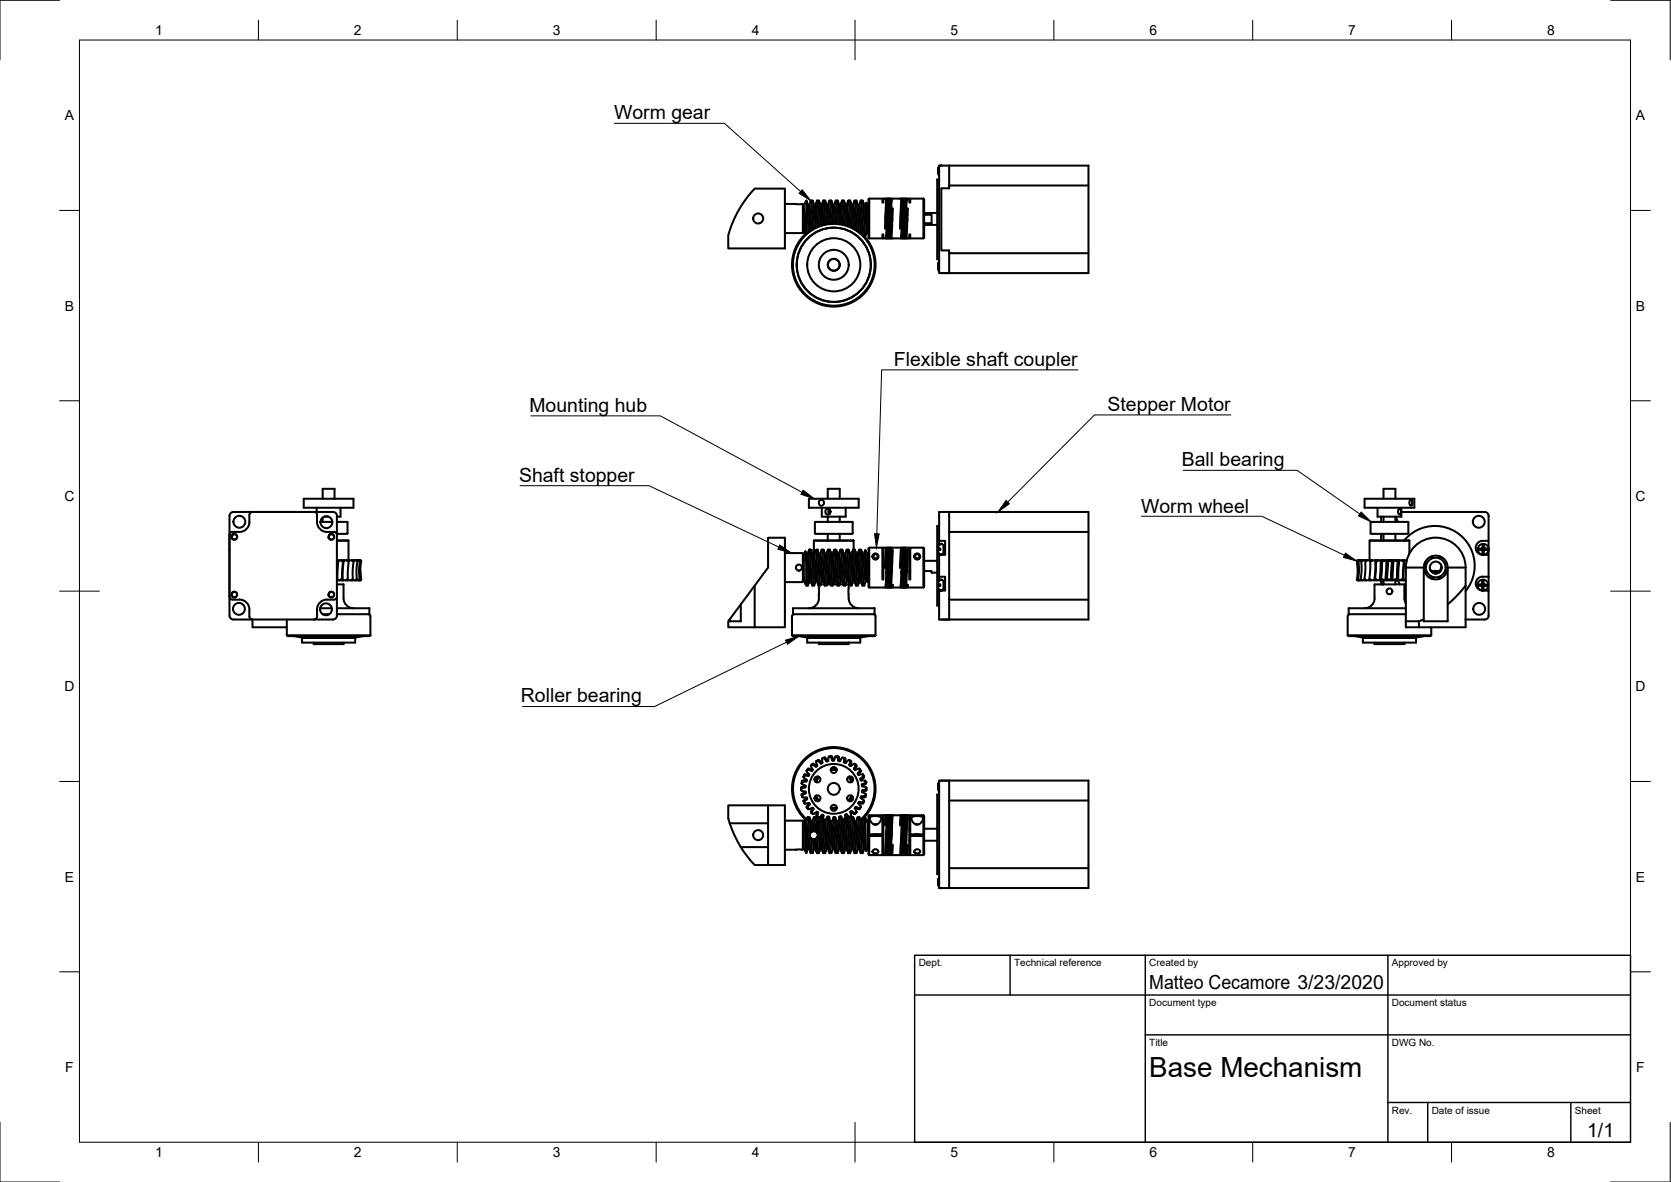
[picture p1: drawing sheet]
<svg xmlns="http://www.w3.org/2000/svg" width="420mm" height="297mm" viewBox="0 0 420 297" stroke-linecap="round" stroke-linejoin="round" font-family="sans-serif">
<!-- layer: Visible -->
<g fill="none" stroke="#000" stroke-width=".51">
<path d="M189.8 47.4h7.6v15h-14.3v-3.3a27.4 27.4 0 0 1 6.7-11.7zM197.4 51.3h4.5v7.3h-4.5M202.1 52.6l.1 6M202.1 57.2l.2 1.4zM202.1 52.6l.4 4.6 .3 1.4M202.3 58.3h.4M202.7 50.4l-.6 1.1v1.1M202.7 50.4l.6 7.8M202.7 55.7l.2 2.8M202.7 50.4v5.3l-.6-3.1M202.8 50.5l.5 1.7 .5 5.6M203.1 51.5h.4"/>
<path d="M203.5 51.5l.4-1.1 .5 7M203.5 51.5l.6 6.1M203.9 50.4h.4l.1 .6 .4 6.2M204.3 50.5l.6 1.6 .4 4.9M204.7 51.5h.4M205 51.5l.4-1.1 .6 6.3M205.1 51.5l.5 5.3M205.4 50.4h.5l.1 .2 .4 6M205.9 50.5l.5 1.4 .4 4.5M206.3 51.5h.3M206.6 51.5l.4-1.1 .5 5.9M206.6 51.5l.5 4.9"/>
<path d="M207 50.4h.5v.3l.4 5.5M207.5 50.5l.5 1.4 .3 4.2M207.9 51.5h.3M208.2 51.5l.4-1.1 .4 5.7M208.2 51.5l.5 4.6M208.6 50.4h.4l.1 .4 .4 5.2M209 50.5l.5 1.3 .4 4.2M209.4 51.5h.4M209.7 51.5l.5-1.1 .4 5.7M209.8 51.5l.4 4.6M210.2 50.4h.4l.1 .4 .4 5.3M210.6 50.5l.5 1.5 .4 4.2"/>
<path d="M211 51.5h.3M211.3 51.5l.5-1.1 .4 6M211.3 51.5l.5 4.8M211.7 50.4h.5l.1 .3 .3 5.8M212.2 50.5l.5 1.3 .4 4.8M212.6 51.5h.3M212.9 51.5l.4-1.1 .5 6.5M212.9 51.5l.5 5.3M213.3 50.4h.4l.1 .4 .4 6.3M213.8 50.5l.5 1.7 .4 5.1M214.1 51.5h.4M214.5 51.5l.4-1.1 .6 7.4"/>
<path d="M214.5 51.5l.6 6.1M214.9 50.4h.4l.1 .5 .5 7.2M215.3 50.5l.5 1.3 .7 6.5M215.7 51.5h.4M216 51.5l.5-1.1 .7 8.8M216.1 51.5l.6 6.3 .4 1.4M216.5 50.4h.4l.1 .5 .5 7.6M216.5 58.3h.3M216.5 58.3l-.1 .2M216.9 50.5l.5 1.7 .7 6.1M217.3 51.5h.3M217.4 59.4h.1"/>
<path d="M217.6 51.5l.5 4.6v2.2M217.8 51a4.7 4.7 0 0 1 .3 3v2.2zM217.8 51l-.2 .5M218 58.6l-.5 .8M218.1 58.3l-.3 .5-.3-.3v.9M218.6 49.9l-.2 .2v9.6l.2 .2M218.6 49.9v10M218.6 49.9h3.3v1h.2v-1h.8M222.7 55.7v1.7M222.7 54.1l.1 .8M222.8 53.7v1.1M222.8 53.6v.1"/>
<path d="M222.8 54.9l-.2 .8M222.9 53.4l-.3 1.5M223 56.1v.2M223 55v1.1M223.1 54.1l.1 .7M223.2 53.7v1.1M223.2 53.6v.1M223.2 54.9l-.3 1.6M223.3 53.4l-.3 1.4 .1 .9M223.3 49.9h-.2l-.1 .2-.3 7.2-.2 .1 .4-7.5 .1 .6M223.4 56.1v.2M223.4 55v1.1"/>
<path d="M223.4 50.5l-.1-.6-.6 10h-.6v-1h-.2v1h-3.3M223.5 54.1l.1 .8M223.6 53.7v1.1M223.6 54.9l-.2 1.6M223.6 53.6v.1M223.6 53.4l-.2 1.5 .1 .8M223.7 49.9h-.2l-.1 .6-.5 9.4-.1-.6M223.8 56.1v.2M223.8 50.5l-.1-.6-.5 9.5-.1 .5h-.2M223.9 54.1l.1 .8M223.9 55.7l-.1-.7v1.1M223.9 53.7l.1 1.1"/>
<path d="M224 53.6v.1M224 54.9l-.3 1.6M224 53.4l-.2 1.5M224.1 49.9h-.2l-.1 .5-.5 9.5-.1-.6M224.2 56.1v.2M224.2 55v1.1M224.2 50.5l-.1-.6-.5 9.4-.1 .6h-.2M224.3 54.1v1.6M224.3 52.4h.2l-.4 7.5-.1-.6M224.3 52.4l-.3 6.9-.1 .6h-.2M224.3 52.4v1.7M224.3 54.1h.1"/>
<path d="M224.4 54.9l-.3 1.6M226.5 55.7v1.7M226.5 54h.1M226.6 54.9l-.2 .8M226.6 53.5h.1M226.6 53.4l-.2 1.5M226.7 49.9h-2.4l-.6 10-.1-.6M226.7 56.1h.1M226.9 54h.1M227 54.9l-.3 1.6M227 53.5h.1M227 53.4l-.2 1.5"/>
<path d="M227.1 49.9h-.2l-.1 .3-.3 6.9v.3h-.2l.4-7.5 .1 .6M227.1 56.1h.1M227.2 50.5l-.1-.6-.6 10h-2.4M227.3 54h.1M227.4 54.9l-.3 1.6M227.4 53.5h.1M227.4 53.4l-.2 1.5M227.5 49.9h-.3v.5l-.5 9.5-.1-.6M227.5 56.1h.1M227.6 50.5l-.1-.6-.5 9.4-.1 .6h-.2M227.7 54h.1M227.8 54.9l-.3 1.6"/>
<path d="M227.8 53.5h.1M227.8 53.4l-.2 1.5M227.9 49.9h-.3v.7l-.5 9.3-.1-.6M227.9 56.1h.1M228 50.5l-.1-.6-.5 9.3-.1 .7h-.2M228.1 54.1l-.1 .8M228.1 52.4h.2v.3l-.4 7.2-.1-.6M228.1 52.4l-.3 7-.1 .5h-.2M228.1 52.4v1.7M228.1 54.1h.1M228.2 54.9l-.3 1.6M232.2 49.9v10"/>
<path d="M232.2 49.9h-3.3v1h-.3v-1h-.6l-.5 10-.1-.6M232.2 49.9l.2 .2v9.6l-.2 .2h-3.3v-1h-.3v1h-.7M232.4 54h1.9v2.1h-1.9M232.4 56.5h3.2M232.4 53.5h3.2M235.9 43.2v.3M235.9 43.5l.2 .7M235.9 42.6l.2-.6-.2 .6v.3h.2M235.9 43.2l.2 .1zM235.9 43.1h.2zM235.9 43.5h.1M236.1 45.1h-.5v20h.5"/>
<path d="M236.1 43.2l-.2 .1M236.1 43.1l-.2 .1M236.1 41.9l-.2 .7zM236.6 41.6h.2M236.6 41.6h.1M238.7 41.6v5.7h-2v15.6h2v5.7h-2.6v-27h37.6v27h-37M238.7 46.6h35M235.9 66.6v.3h.2M235.9 67.2l.2 .1zM235.9 66.6v.1M235.9 67.1h.2zM236.1 67.2h-.2l.2 1"/>
<path d="M236.1 66l-.2 .6M236.1 66l-.2 .7M236.1 67.1l-.2 .1M236.1 65.9l-.2 .7zM238.7 63.6h35M57.7 137.9v.3M58.5 133.7a.75 .75 0 0 0-.8 .7M58.6 134.2l.7 .1 .3 .6M58.6 134.2a.71 .71 0 0 0-.1 1.3l.5 .1 .4-.2M59.6 134.9l-.2 .5M59.6 134.9l-.1-.4-.4-.2h-.5l-.2 .3-.1 .5 .2 .4 .4 .1 .5-.2M62.7 129.4v1.8"/>
<path d="M62.7 131.2a2.51 2.51 0 0 1-2.5 2.5h-1.8M63.5 128.7a.75 .75 0 0 0-.8 .7M76.4 125.3h12.5v2.3h-12.5zM79 128.7a.72 .72 0 0 1 .7 .7 3.7 3.7 0 0 0 1 3.7 4.1 4.1 0 0 0 3.3 .6M79.6 127.6v1.1M80.6 131.2h3M81.1 125.3v-2.5h3v2.5M81.1 130.1v1.1M81.5 129.8h1.1M83 134.2l.7 .1 .3 .6M83 134.2a.71 .71 0 0 0-.1 1.3l.5 .1 .4-.2M84 133.7a.72 .72 0 0 1 .7 .7v15.5a.79 .79 0 0 1-.7 .8 3.7 3.7 0 0 0-3.7 .9 4.1 4.1 0 0 0-.6 3.3"/>
<path d="M84 134.9l-.1-.4-.4-.2h-.5l-.3 .3v.5l.3 .4 .4 .1 .4-.2M84 134.9l-.2 .5M84.7 131.2h2.7v2.8M84.7 135.8l2.9 .1v4.7l.2 .2M84.7 135.9h2.9M84.7 134.3v-4.6a1.01 1.01 0 0 0-1-1h-25a1.01 1.01 0 0 0-1 1v25a1.01 1.01 0 0 0 1 1h4.7M85.6 127.6v2.2h-.9M87.4 134a1.77 1.77 0 0 1-1.7 .2h-1M193.1 135.1h4.3v22.5h-7.6v-10.4l3.3-4.6zM197.4 139h4.5v7.3h-4.5M202.5 138.6l.4 1.1 .6 6.4M202.8 139.2h.3"/>
<path d="M203.1 139.2l.4-1.1 .7 8.8 .1 .2h.4M203.1 139.2l.7 6.5 .4 1.4M203.4 125.3h12.5v2.3h-12.5zM203.5 138.1h.1M203.9 138.2l-.3-.1 .3 .1 .1 .4 .7 8.5 .4-1M203.9 138.2l.5 1.1M204.4 139.3l.7 6.8M204.4 139.3h.3M204.6 135.9h10M204.7 139.3l.6 6.1 .5 1.7M204.9 134a1.44 1.44 0 0 0 1.5 .2h7.8M205.1 138.2l-.5 1.2"/>
<path d="M205.1 138.2l.7 8.9M205.4 138.2h-.3M205.5 138.2l.5 1.4 .6 6.3 .1 .2h.3M205.5 138.2h-.2a.4 .4 0 0 0-.4 .6l-.2 .5M205.5 138.2l.7 8.9 .5-1M205.9 139.2h.3l.1 .3 .6 6.1 .5 1.5M206.1 125.8l.5-.2 .5 .3 .1 .7-.4 .4-.5 .1-.3-.3-.1-.6zM206.2 139.2l.5-1.1 .6 8.7 .1 .3h.4M206.6 138.1h.5l.1 .4 .6 8.6 .5-1M206.6 127.6v2.2h6v-2.2M207.1 138.2l.5 1.3 .6 6.6M207.5 139.2h.3l.1 .4 .5 5.7 .6 1.8"/>
<path d="M207.7 128.1l.3-.2 .7 .2 .1 .6-.2 .5-.6 .1-.3-.2-.2-.4zM207.8 139.2l.4-1.1 .7 8.7 .1 .3h.4M208.1 125.3v-2.5h3v2.5M208.1 129.8v1.4M208.1 134.2v1.6M208.2 138.1h.4M208.5 128l-.2 .4 .2 .8M208.6 138.1l.8 9 .4-1M208.7 138.2l.4 1.3 .7 6.6M209 139.2h.4M209.4 139.2l.6 6.5 .5 1.4M209.7 138.2l.3 1.5 .4 7 .1 .4h.5"/>
<path d="M209.7 138.2l-.3 1M209.8 138.1h.4M210.2 138.1l.8 9 .4-1M210.2 138.2l.5 1.4 .7 6.5M210.6 139.2h.3l.2 .2 .4 5.7 .6 2M211.1 129.8v1.4M211.1 134.2v1.6M211.3 138.2l.3 1.4 .4 7.1 .1 .4h.5M211.3 138.2l-.4 1M211.3 138.1h.5M211.8 138.1l.7 9 .5-1M211.8 138.2l.5 1.6 .5 5.8 .1 .5h.4"/>
<path d="M212.2 139.2h.4v.2l.6 6.2 .5 1.5M212.5 139.2l.4-1.1 .7 8.5 .1 .5h.4M212.9 138.1h.5v.4l.7 8.6 .4-1M213.4 138.2l.4 1.3 .7 6.6M213.8 139.2h.3M214.1 139.2l.7 6.5 .4 1.4M214.2 131.2h-9.3v2.8M214.3 131.1l.1 .2v2.7M214.4 134l-.1 .1M214.5 138.2l.2 1.2 .5 7.3 .1 .4h.4M214.5 138.2l-.4 1M214.5 138.1h.4"/>
<path d="M214.6 135.9l-9.9-.1-.1 3.4M214.6 135.9v2.2M214.9 138.1l.8 9 .4-1M214.9 138.2l.6 1.5 .6 6.4M215.3 139.2h.4M215.7 139.2l.6 6.1 .5 1.8M216 138.2l.3 1.1 .4 7.4 .1 .4h.5M216 138.2l-.4 1M216.1 138.1h.4M216.5 138.1l.8 9 .4-1M216.5 138.2l.5 1.4 .7 6.5M216.9 139.2h.4l.1 .5 .6 6.4"/>
<path d="M217.2 139.2l.4-.9 .5 7.9M217.6 138.3l.5 .9v7M218.4 137.8l.2-.2v10l-.2-.2zM218.6 137.6h3.3v8h.2v-8h.7M219.4 139.8l.3 .5 .5 .1M222.9 138.2l-.1-.6-.3 5M223.2 137.6l-.3 .2-.2 4.7-.2 .1M223.3 138.2l-.1-.6-.6 10h-4M223.6 137.6l-.2 .1-.1 .6-.5 9.3-.1-.6M223.7 138.2l-.1-.6-.5 9.3-.1 .7h-.2M224 137.6h-.2l-.1 .6-.5 9.4-.1-.6M224.1 138.2l-.1-.6-.5 9.5-.1 .5h-.2"/>
<path d="M224.3 138.3h.2l-.5 9.3-.1-.6M224.3 138.3l-.4 8.8-.1 .5h-.2M224.3 138.3v3M226.6 137.6l-2.4 .1-.6 9.9-.1-.6M226.7 138.2l-.1-.6-.3 5M227 137.6h-.2l-.1 .2-.2 4.8h-.2M227.1 138.2l-.1-.6-.6 10h-2M227.4 137.6h-.2l-.1 .6-.5 9.4-.1-.6M227.5 138.2l-.1-.6-.5 9.5-.1 .5h-.2M227.8 137.6l-.3 .1v.4l-.5 9.5-.1-.6M227.9 138.2l-.1-.6-.5 9.4-.1 .6h-.2M228.1 138.3h.2v.2l-.5 9.1-.1-.6"/>
<path d="M228.1 138.3l-.4 8.6-.1 .7h-.2M228.1 138.3v2.9M231.4 139.8l-.3 .5-.6 .1M232.2 137.6l.2 .2v9.6l-.2 .2h-4M235.9 138.2h.1M235.9 138.2h.5M235.9 138.2v.3M235.9 138.5l.2 .6 .6 .3M235.9 137.6v.3h.5v.3h-.5M235.9 138.5h.1M236.1 139.2v.2M236.1 135.9v1"/>
<path d="M236.1 132.2h-.5v20h.5M236.1 137.9v.3M236.3 137.9v.3M236.4 138.2h.1M236.4 136.7l-.4 .4-.1 .5M236.6 136.7h.1M236.6 139.4h.1M236.7 136.7h-.3M236.7 136.7a1.3 1.3 0 0 1 .5 1.6 .9 .9 0 0 1-.5 1.1M238.7 128.7v27h-2.6v-7.3h1.5v-3.5h-1.5M238.7 133.7h35M343.1 125.3h12.5v2.3h-12.5z"/>
<path d="M344.4 135.9h10M346.4 127.6v2.2h6v-2.2M347.3 129.8v1.4M347.3 134.2v1.6M347.3 134.3v.1M347.9 125.3v-2.5h3v2.5M347.9 129.8v1.4M347.9 134.2v1.6M350.9 129.8v1.4M350.9 134.2v1.6M350.9 130.1l.4 .4 .1 .6M351.7 128l.3-.1 .2 .2 .1 .7-.3 .5h-.2l-.3-.5z"/>
<path d="M352.4 128.7h20.9M353.1 135.8a10 10 0 0 1 14.1-1.3 10 10 0 0 1 1.3 14M354.1 131.3v2.7M354.1 134a3.9 3.9 0 0 1-2.4 .2h-5.6a1.46 1.46 0 0 1-1.5-.2M354.1 131.3l-.1-.1h-9.3l-.1 2.8M354.4 135.9l-10-.1v4.8M354.4 135.9v3.2M354.5 125.8l.3-.2 .3 .4v.7l-.3 .4-.4-.5zM359.7 139.9l.1 .6M360.1 139.8l.3 .4M362 139.8l-.3 .4M362.3 139.9l-.1 .6"/>
<path d="M371.7 137.9l.1 .1h.9M371.7 138.2h.8M371.7 137.9h.8M371.7 137.9v.3M371.8 138l-.1 .2M372.5 138.2h.1M372.5 137.9h.1M372.5 138.2l.3 .2M372.7 138l.2 .3M372.7 139.3h.4M372.8 138.5l-.1 .8M372.8 137.6l-.3 .3"/>
<path d="M372.8 139.4h1.5M372.8 135.9h1.5M372.8 136.8h.3M372.8 135.9a1.75 1.75 0 0 0-1.7 1.8 1.75 1.75 0 0 0 1.7 1.7M372.9 139.2l.2 .1M372.9 138.3v.9l-.2 .1M372.9 137.8l-.2 .2M372.9 137.8l.2 .2 1 .1 .1 .1M372.9 137.8v-.9l.2-.2v.9l.3 .3M372.9 136.9l-.1-.2v.9M373.1 138.5v.8M373.1 138.5h.1"/>
<path d="M373.1 138.1l-.2 .2M373.3 128.7a1.01 1.01 0 0 1 1 1M373.3 138.2h.1M373.3 137.9h.1M373.4 138.2l-.3 .3M373.4 137.9h.8l-.1 .2M373.4 138.2h.8M374.2 137.9v.3M374.3 129.7v8.2M374.3 138.2v6.7M57.7 149.9a.75 .75 0 0 0 .8 .8 3.8 3.8 0 0 1 3.7 .9l.5 1v.6M58.6 148.8h.7l.3 .6"/>
<path d="M58.6 148.7l-.4 .4v.5M59.6 149.4l-.2 .5M59.6 149.4l-.2-.4-.5-.2-.5 .3v.6l.4 .4 .6-.2-.7 .2-.5-.4M62.7 153.2v1.7M62.7 154.9a.75 .75 0 0 0 .8 .8M72.1 155.7v3.9l.2 .3h20.6l.2-.3M72.1 159.6h21M74 159.9l2.3 .4h12.7l2.3-.4M79.7 154.9a.75 .75 0 0 1-.7 .8M80.5 152.9h2.9M81.1 154.4h1.7M83 148.8h.7l.3 .6"/>
<path d="M83 148.7l-.4 .4v.5M84 149.4l-.3-.5-.6-.1-.4 .4 .1 .6 .4 .3 .6-.2-.7 .2-.5-.4M84 149.4l-.2 .5M84.7 150v4.7a1.01 1.01 0 0 1-1 1h-20.2v1.9h8.6M84.7 146.9h1.7v3.5a2.51 2.51 0 0 0 2.5 2.5M84.7 152.9h8.2v1.5h-8.2M84.7 140.8h.1M84.7 145.8h.1M84.8 140.8h.1M84.8 140.8l-.1 .1M84.8 140.8l-.1 .6M84.8 145.8h.6"/>
<path d="M85.1 140.8h-.3l-.1 1.1M85.4 145.8l.3-.2 .3 .1v.1zM85.7 140.8l.6 .1-.3 .1zM85.7 140.8h-.6l-.3 5M86 145.8h.2M86.2 145.8h.7M86.3 140.9l-.3 4.9M86.3 140.8h.1M87.2 140.8h-.8l-.2 2.5v2.5M87.4 145.8h.8M87.5 145.7l-.3-.1-.3 .2h.5M87.5 145.7l-.1 .1"/>
<path d="M87.7 140.8h-.5l.3 .2 .2-.1M87.7 141l-.2 2.3v2.4M87.8 140.8h.7M87.8 140.8l-.1 .1M88.2 145.8l.5-.2v.2zM88.7 145.8h.6M88.9 140.8h-.4l.2 .2h.2v-.2h.6M88.9 141l-.2 2v2.7M89.3 145.8l.4-.2-.1 .2zM89.6 145.8h.5M89.8 140.8h-.3l.2 .2h.2l-.1-.2h.4M89.9 141l-.3 2.6 .1 2"/>
<path d="M90.1 145.8l.3-.2zM90.3 145.8h.2M90.4 140.8h-.2l.2 .2v-.2h.2M90.5 141a12.6 12.6 0 0 0-.1 4.6M90.6 140.8l.2 .2M90.6 143.3l.2 2.3-.2 .2M90.8 145.6l-.2 .2M90.8 141a12.6 12.6 0 0 0 0 4.6M92.6 154.4h.3l.2 .5M93.1 154.9v4.7M186.3 151.9l-2.8 3.7M189.8 147.2l-3.5 4.7v4.2h-2.8v-.5l-.4 .5v1.5h6.7"/>
<path d="M199.1 154.9v4.7l.2 .3h20.6l.2-.3M199.1 159.6h21M199.4 152.9h20.5v1.5h-20.5zM199.7 154.4l-.5 .2v.3M201 159.9l2.3 .4M201.9 140.8h.1M201.9 145.8h.2M201.9 140.8h.2M202.1 145.6v.2M202.1 145l-.1 .6M202.3 146.1h-.2v-4.9a3.8 3.8 0 0 1 .4-2.6l.6 8.5 .4-1M202.5 146.7l-.4-1.5 .6 1.9"/>
<path d="M202.7 143v4.1M202.7 147.1h.4M203.5 146.1h.4M205.1 146.1h.3M205.8 147.1h.5M205.9 147.1v3.3M205.9 150.3a2.51 2.51 0 0 1-2.5 2.6M206.4 146.9h.9M208 146.9h.9M208.1 146.4v.5M208.2 146.1h.4M209.5 146.9h.9"/>
<path d="M209.8 146.1h.3M211.1 146.9h.9M211.1 146.8v.1M211.4 146.1h.3M212.7 146.9h.7v2.4a2.92 2.92 0 0 0 2.5 3.6M214.5 146.1h.4M216.1 146.1h.3M217.7 146.1h.3M218.3 159.9l-2.3 .4h-12.7M219.7 154.4h.2l.3 .5M219.8 140.3l-.3-.4 .1-.4 .5-.3 .5 .1 .2 .4-.1 .6-.5 .3-.6-.2M219.8 140.3l.4 .1"/>
<path d="M220.1 154.9v4.7M222.6 141.8l.1 .8M222.7 141.5v1M222.7 141.3v.2M222.8 141.1l-.3 1.5M222.9 143.8v.2M222.9 142.7l.1 .7M222.9 142.7v1.1M223 141.8l.1 .8M223.1 141.5v1M223.1 141.3v.2M223.1 142.6l-.3 1.6"/>
<path d="M223.2 141.1l-.3 1.5M223.3 143.8v.2M223.3 142.7l.1 .7M223.3 142.7v1.1M223.5 141.5v1.1l-.1-.8M223.5 141.3v.2M223.5 142.6l-.3 1.6M223.6 141.1l-.3 1.5M223.6 143.8l.1 .2M223.7 142.7l.1 .7M223.7 142.7v1.1M223.8 141.8l.1 .8"/>
<path d="M223.9 141.5v1M223.9 142.6l-.3 1.6M223.9 141.3v.2M223.9 141.1l-.2 1.5M224 143.8l.1 .2M224.1 142.7l.1 .7M224.1 142.7v1.1M224.2 141.8l.1 .8M224.3 141.5v1M224.3 141.3v.2M224.3 142.6l-.3 1.6M224.3 147l.1 .6 .1-.6h-.2l-.1 .6h-.2"/>
<path d="M224.3 141.3l-.2 1.3M224.3 141.3h.1M226.5 141.3l-.2 1.3M226.7 143.8v.2M226.7 143.5h.1M226.7 143.5v.3M226.9 141.3l-.2 1.3M226.9 142.6l-.3 1.6M227 143.8l.1 .2M227.1 143.5h.1M227.1 143.5v.3M227.3 141.3l-.2 1.3"/>
<path d="M227.3 142.6l-.3 1.6M227.3 147l.1 .6 .5-9.9 .7-.1v8h.3v-8h3.3v10M227.4 143.8l.1 .2M227.5 143.5h.1M227.5 143.5v.3M227.7 142.6l-.3 1.6M227.7 141.3l-.2 1.3M227.8 143.8l.1 .2M227.8 143.5h.2M227.9 143.5v.3M228 141.3l-.1 1.3M228.1 142.6l-.3 1.6"/>
<path d="M228.1 147l.1 .6 .1-.6h-.2l-.1 .6h-.2M228.6 143.5h.3M228.6 140.9h.3M231 140.3l.2-.4-.1-.5-.4-.2-.5 .1-.3 .5 .2 .5 .5 .3 .5-.2M231 140.3l-.5 .1M232.4 143.5h1.9v.4h1.3M232.4 140.9h3.2M235.9 147.2h.5zM235.9 147.2v.3M235.9 147.5l.1 .5 .3 .3M235.9 146.6v.3h.5v.3h-.5M235.9 147.5h.1"/>
<path d="M236.1 144.9v-5.5h1.5v-3.5h-1.5v-7.2h37.6v27h-37M236.1 148.2v.2M236.1 144.9v1.1M236.1 146.9v.3M236.3 146.9v.3M236.4 148.3l.3 .1M236.4 145.8l-.4 .3-.1 .5M236.6 145.7h.1M236.6 148.4h.1M236.7 145.7l-.3 .1M236.7 145.7l.4 .1 .2 .4M237.2 146.2v1.1a.9 .9 0 0 1-.5 1.1"/>
<path d="M238.7 150.7h35M338.9 154.9v4.7l.2 .3h20.5l.3-.3M338.9 159.6h21M339.4 154.4l-.5 .2v.3M340.7 159.9l2.3 .4h12.7l2.3-.4M341.2 145.6v.1M341.2 145.7l.2 .1M341.2 141a12.6 12.6 0 0 1 0 4.6M341.2 141h.1M341.4 140.8l-.2 .2M341.4 140.8l-.2 .2 .2 2.3M341.5 145.6l.1 .2h-.2"/>
<path d="M341.5 145.6l.3 .2h-.2M341.5 140.8h.2M341.5 141a12.6 12.6 0 0 1 0 4.6M341.6 140.9l.3-.1-.2 .2zM341.8 145.8h.4l-.1-.2 .4 .2h-.3M341.9 140.8h.5M342.2 141l.2 2-.3 2.6M342.4 140.8l-.1 .2M342.4 140.8h.3l-.4 .2M342.5 145.8h.6l-.1-.2 .5 .2h-.4M342.7 140.8h.6M343.3 141v2l-.3 2.7"/>
<path d="M343.3 140.8h.4l-.2 .2-.2-.1M343.3 140.8v.1M343.5 145.8h.8v-.2l.5 .2h-.5M343.7 140.8h.9M344.4 140.6l-.2 .2M344.5 140.9v2.7l-.2 2.1M344.6 140.8h.5l-.3 .2-.3-.1M344.6 140.8l-.1 .1M345.1 140.8h.9M345.5 145.8l.2-.2 .5 .2h-.5M345.8 140.8v2.5l-.3 2.5h-.7M346 140.8h.5l-.2 .2h-.3z"/>
<path d="M346 140.8l-.3 5M346.5 140.8h1.1M347.2 140.8l-.3 5h-.7M347.3 145.8v1.1M347.5 140.8l-.3 4.9v.1h-.3M347.5 146.8l.4-1v1.1M347.5 140.8l-.3 4.9v.1h.6l-.1-.2h-.4l-.1 .2M347.6 140.8h.6l-.2 .2h-.3zM347.6 146.6l.3 .2M347.7 146.8v.1M347.9 146.6h-.3v.3M348.2 140.8h1"/>
<path d="M348.6 140.8l-.3 5h-.5M348.6 145.8l.5-.2h.3l.1 .2M348.9 145.8h.6M348.9 140.8l-.3 5h-.3M349 141.4l-.3 4.4M349.2 140.8h.6l-.1 .2h-.3zM349.8 140.8h.2M350 140.8h.1M350 140.8l-.3 4.4M350.1 145.8h.5l.2-.2h.3l.1 .2h-.6M350.4 140.8h-.3l-.3 4.9v.1h-.3M350.4 140.8l-.3 5h-.3"/>
<path d="M350.4 140.8h.5M350.9 145.8v1.1M350.9 140.8h.6l-.1 .2h-.3zM351.2 145.8h.1M351.5 145.8l.5 1.1M351.6 140.8l-.4 5M351.6 145.8l1.1-.1v.1h-.5M351.9 140.8h-.3l-.1 .3-.3 4.7M351.9 140.8l-.3 5h-.3M351.9 140.8h.6M352.5 140.8l.5 .1-.3 .1zM352.9 145.8h.6"/>
<path d="M353 140.8h.2M353.1 148.6l.4 .4M353.2 140.8l-.3 2.5v2.5h-.2l.3-4.9M353.2 140.8h.5M353.5 152.9h-14.4v1.5h14.4M353.5 156.1v1.5h3.3M353.5 151.7l-.4-1v-3.8h-7.5v3.5a2.47 2.47 0 0 1-2.5 2.5M353.5 142.6a7.5 7.5 0 0 1 7.5-7.5 7.5 7.5 0 0 1 7.5 7.5M358 142.6h-4.5v13.5h3.3M358 142.6v13M358.2 141.7l.4 .3M358.3 141.3l.6 .1"/>
<path d="M358.6 143.3l-.4 .3M358.9 143.9l-.6 .1M359.5 142.6a1.49 1.49 0 0 0 1.3 1.5M359.7 143.2l.1 .2M359.8 144.8l-.1 .5M359.8 143.5h2.1M359.9 157.6v2M360.4 145l-.3 .5M360.8 144.1h.4M360.8 144.1h.1M361.2 144.1h.1M361.7 145l.3 .5"/>
<path d="M362.2 144.8l.1 .5M362.3 141.8a1.49 1.49 0 0 1-.6 1.8 1.49 1.49 0 0 1-1.9-.2M362.5 142.6a1.49 1.49 0 0 1-1.3 1.5M363.1 143.9l.6 .1M363.4 143.3l.5 .3M363.7 141.3l-.6 .1M363.9 141.7l-.5 .3M368.5 142.6v15h-11.7v-1.5l1.2-.5v.5h6v-4.2l1.9-1.7 2.6-3M368.5 142.6h-4.5v9.3M368.5 155.7h4.8M368.6 155.7h-.1M371.6 146.9l1 .2"/>
<path d="M371.6 147.2h.8l.3 .3M371.6 146.9v.3M371.8 147l-.2 .2M372.6 147.1l.2 .2M372.7 148.3h.3M372.7 147.5h.1M372.7 145.8v.8M372.7 145.8l.2 .1M372.7 147.5v.8M372.7 146.6h.1M372.7 146.6l-.3 .3h-.8M372.7 145.7l.3 .1"/>
<path d="M372.8 148.4h1.5M372.8 144.9h1.5M372.8 144.9a1.75 1.75 0 0 0-1.7 1.8 1.75 1.75 0 0 0 1.7 1.7M372.8 147.3v.9l-.1 .1M372.8 148.2l.2 .1M372.9 146.8l-.3 .3M372.9 146.8l.1 .3 1.1 .1M373 147.5v.8M373 147.5h.1M373 145.8l-.1 .1v.9M373 145.8v.8M373 146.6h.1"/>
<path d="M373 146.6l.3 .3M373.1 147.1l-.3 .2M373.3 146.9h.1M373.3 146.9h.8l-.1 .2M374.1 147.2h-.8l-.3 .2M374.2 146.9v.3M374.3 144.9v9.8M374.3 154.7a1.01 1.01 0 0 1-1 1M75.9 160.3h13.4v1.2h-13.4zM78.9 161.5v.4h7.5v-.4M203 160.3h13.3v1.2h-13.3zM203.3 160.3h.1"/>
<path d="M205.9 161.5v.4h7.5v-.4M342.7 160.3h13.3v1.2h-13.3zM345.6 161.5v.4h7.5v-.4M201.4 198.3l.1 .4 1 .3-1 .6 .1 .3M201.6 196.6v.3l.9 .6M201.6 200l.1 .3 1.2 .2M201.6 196.5v.1M201.6 199.9v.1M201.6 198.1l-.2 .2M201.6 198.1h.1M201.8 199.8l-.2 .2M201.8 199.8h.1"/>
<path d="M201.8 196.5l-.2 .1M201.8 196.5h.1M202.4 194.9h-.2l-.2 .4 .9 .8-1.2 .1-.1 .3M202.4 194.9l.9 .1M202.4 194.9h.1M202.5 197.5l-1.1 .4v.4M202.6 199v.3M202.6 197.5l-.1 .4-.9 .2M202.6 199.3l-.8 .5M202.8 196.3l-1 .2M202.9 196l-.1 .3M203 193.4l-.2 .3 .7 1"/>
<path d="M203 193.4l.3-.2 1 .3M203 193.4h.1M203 193.4h.2M203.2 193.4h.1M203.2 193.4l.9 .3M203.5 194.7l-1.1-.1-.3 .3M203.5 194.7l-.2 .3M204.2 192.1l.2-.2 1 .6M204.2 192.1v.1M204.2 192.1l-.3 .4 .4 1M204.2 192.1l.2 .1M204.4 193.5l-.3 .2"/>
<path d="M204.4 192.2h.1M205.2 199.9l.8 1.3M205.5 191.1h.1M205.5 191.1l.4-.1 .8 .8M205.7 195.1l-.7 1.3M205.7 191.2l.1 .1M205.8 191.3l-.3-.2-.3 .2 .3 1.2a.62 .62 0 0 1-1-.2l-.1-.1M205.8 191.3l.7 .6M205.8 195.2l-.7 1.3M206 195.2l-.8 1.3M207.1 190.4h.1M207.1 190.4h.4l.7 .9"/>
<path d="M207.3 190.6h.1M207.3 190.6l-.2-.2-.3 .2v1.1l-.3 .2M208.8 190.1h.1M208.8 190.1l-.4 .1-.2 1.1-.4 .1-.5-.8M208.8 190.1h.4l.4 1 .5-1h.4l.1 .2M208.8 190.1l.1 .2M208.9 193.4h1.5M208.9 193.3h1.5M208.9 190.3l.3 .8h.5M208.9 190.3h.1M210.4 193.6h-1.5M210.5 190.1h.4l.2 1.2"/>
<path d="M210.6 190.3l.1 .8 .4 .2 .7-.9h.4M210.6 190.3h.1M212.2 190.4v.1M212.2 190.5l.3 .1v1.1l-.3-.1v-.9M212.2 190.5v.2M212.2 190.7h.1M213.3 195.2l.8 1.3M213.5 195.2l.7 1.3M213.6 195.1l.7 1.3M213.7 191.1l-.4-.1-.7 .8M213.7 191.1l.1 .1M213.8 191.2l.3 .2-.3 1.1"/>
<path d="M213.8 191.2v.2M213.8 191.4l-.3 .8 .3 .3M213.8 191.4h.1M214.1 199.9l-.8 1.3M214.9 193.5l1.2-.3 .2 .2-.1 .3M215.1 192.4l-.4 .7 .2 .4M215.1 192.4h.1M215.1 192.1l-.3-.2-1 .6M215.1 192.1v.3M215.1 192.2l.3 .3-.5 1M215.1 192.2h.1M215.8 194.7l1.2-.1 .1 .3"/>
<path d="M216.2 193.7l-.6 .6 .2 .4M216.2 193.6v.1M216.3 193.4h.1M216.3 193.4l.1 .5-.6 .8M216.4 196.1l1.2 .1 .1 .3M216.7 199l1 .6v.3M216.7 197.5l1 .3 .1 .4M217 195.1l-.7 .6 .1 .4M217 195.1h.1M217.1 194.9l-.1 .2M217.1 194.9l.2 .4-.9 .8M217.1 194.9h.1"/>
<path d="M217.5 196.7l-.8 .5v.3M217.5 196.7h.1M217.7 200l-.1 .3-1.2 .2M217.7 196.5l-.2 .2M217.7 198.4h-.1M217.7 199.9l-.3 .2M217.7 196.6v.3l-1 .6M217.7 200h.1M217.8 198.2l-.9 .4-.2 .4M217.8 198.3v.3l-1.1 .4M217.8 198.3h.1M235.9 197.9h.2z"/>
<path d="M235.9 197.4v.3h.2M235.9 198v.2M235.9 198.3l.2 .6M235.9 198h.2M235.9 197.3v.1M235.9 198.2v.1M236.1 196.8l-.2 .6zM236.1 196.2h37.6v27h-37.6zM236.1 199.7h-.5v20h.5M236.1 196.6l-.2 .7zM236.1 197.9l-.2 .1M236.1 198h-.2"/>
<path d="M236.7 196.2h.1M238.7 196.2v27M183.5 206.9l1.2 3.1 1.6 2.9M186.3 212.9l2 2.8 1.5 1.7h7.6v-15h-4.3v15M186.3 212.9h6.8M193.1 202.4h-10v3.3l.4 1.2h9.6M197.4 206.2h4.5v7.3h-4.5M202.1 201.6l.3 .3 1-.1 .2 .3M202.2 206.2l.6 8.2-.7-1.1zM202.3 201.4l-.2 .2M202.3 206.3l.2 1.1 .5 5.5 .1 .4h.4M202.3 201.4h.1"/>
<path d="M202.4 206.5h.3M202.7 206.5l.6 6.1 .5 1.7M202.9 200.5l-.9 .7 .1 .4M202.9 205.9l.2-.5 .8 9M202.9 205.9l-.2 .6M202.9 205.9a10.3 10.3 0 0 1-.6-14.8 10.3 10.3 0 0 1 14.8 .1 10.3 10.3 0 0 1-.7 14.8M202.9 200.4l.1 .3M203 200.8l-.7 .6M203 203l.2 .4 1.2-.3-.5 .9 .3 .4M203 203.1h.1M203.1 202.8v.1M203.1 202.8l-.1 .2"/>
<path d="M203.1 205.4h.4l.1 .2 .3 3.6 .3-.2M203.1 213.3l-.3 1M203.5 201.8l-.7 1 .2 .3M203.5 205.4l.5 1.3 .2 2.3M203.6 202.1l-.5 .7M203.9 209.2l-.3 .8 .3 .6M203.9 214.4h.4M203.9 206.5h.4M203.9 210.6l.4 3.8 .4-1.1M203.9 210.6l.5 .2M204.2 204.1h.1M204.2 204.1v.3"/>
<path d="M204.3 203l.3 .4-.4 .7M204.4 210.8l.2 2.4 .4 .1M204.4 210.8l.3 .1M204.6 208.9l-.4 .1M204.6 205.4l.4 3a.28 .28 0 0 1 0 .4 .28 .28 0 0 1-.4 .1 .28 .28 0 0 1 0-.4l-.4-2zM204.7 205.4h.4l.1 .2 .2 3.7M204.7 210.9l.2 2.1 .5 1.3M205 200.1l.7 1.2M205 209l.4 .3M205.1 200l.7 1.3M205.1 210.8l.3 3.6M205.1 205.4l.5 1.5 .6 6.2v.2h.4"/>
<path d="M205.4 209.3l.2 .4-.1 .7M205.4 214.4h.5M205.5 204l-.3 1.2 .3 .2M205.5 206.5h.4l.1 .2 .5 6.1 .5 1.5M205.5 210.4l-.8 .5M205.5 210.4l.3 4 .5-1.1M205.5 205.1h.1M205.5 205.1v.3M205.5 205.4l.4 .1 .8-.7 .4 .2-.1 .8M205.7 204.2l-.2 .9M205.7 204.2l-.4-.2-.9 .6-.2-.2M205.8 206.5l.4-1.1 .8 9"/>
<path d="M206.2 205.4h.5l.1 .5 .6 8.5 .5-1.1M206.7 205.4l.5 1.8 .6 5.9v.2h.4M206.8 204.8l-.1 .7M206.9 206l.2 .1M207 214.4h.4M207 205.8v.1M207.1 206.5h.3l.1 .2 .5 6.1 .6 1.5M207.5 206.1l-.1 .4M207.9 205.6l.7 8.8M208 205.4h.3l.1 .6 .6 8.4 .4-1.1M208.2 205.2l.5 1.5 .6 6.4 .1 .2h.3M208.5 205.3h-.5l-.5 .8h-.4l-.1-.3"/>
<path d="M208.5 205.3l.2 .9M208.6 214.4h.4M208.6 206.4h.2M208.6 206.5h.4M208.7 206.2v.2M208.7 206.2h.1M208.8 206.4h.1M208.9 203.1h1.5M208.9 203.2h1.5M209 206.5l.7 6.5 .4 1.3M209 206.4v.1M209.5 205.7l.7 8.7"/>
<path d="M209.6 205.4h.4l.5 1M209.6 205.4l-.5 1h-.4M209.6 205.4h.2l.1 .5 .7 8.5 .4-1.1M209.8 205.4l.5 1.5 .6 6.2 .1 .2h.3M210.2 214.4h.4M210.2 206.5h.4l.1 .2 .5 5.8 .5 1.8M210.3 206.2h.1M210.4 202.9h-1.5M210.5 206.4h-.3M210.5 206.4v.1M210.8 206.4h-.3M211 205.4h.4l.1 .5 .7 8.5 .4-1.1"/>
<path d="M211 205.6l.7 8.8M211.1 205.2l.2 .2M211.3 205.4h.1M211.4 205.2l.7 .9M211.4 205.4l.6 2 .4 5.5 .1 .4h.4M211.4 205.1l-.4 .3-.1 .7M211.6 205.9l.2 .2h.4M211.7 214.4h.5M211.8 206.5h.4v.2l.6 6.1 .5 1.5M212 205.9h.1M212.2 206.1h.1M212.3 206l-.2 .5"/>
<path d="M212.5 204.8v1.1l-.4 .2M212.6 205.4l.6 8.4 .1 .6h.4M212.6 205.4h.4l.1 .6 .6 8.4 .4-1.1M212.8 204.6l.7 .6M212.8 204.6l-.2 .2 .6 .6 .2 .1 .3-.1M213 205.4l.5 1.6 .5 6.1 .1 .2h.4M213.4 206.5h.3l.1 .2 .6 6.2 .4 1.4M213.5 205.2l.2 .2M213.5 205.3h.1M213.7 206.5l.4-1.1 .8 9M213.7 205.4h.1M213.8 204l.9 .6 .4-.2"/>
<path d="M214.1 203.8l-.3 .3 .3 1-.4 .3M214.1 203.8l.8 .5M214.1 205.4h.4l.1 .4 .7 8.6 .4-1.1M214.2 200l-.7 1.3M214.3 200.1l-.7 1.2M214.5 205.4l.6 1.7 .5 5.8 .1 .4h.3M214.9 204.3l.2 .1M214.9 204.3h.1M214.9 214.4h.4M214.9 203l.5 1.1-.3 .3M214.9 206.5h.4l.1 .4 .5 5.8 .5 1.6M214.9 203l1 .4 .4-.3"/>
<path d="M215.1 202.8l1.1 .3M215.1 204.4h.1M215.1 202.8l-.2 .2M215.2 206.5l.5-1.1 .8 9M215.7 205.4h.4l.1 .3 .7 8.7 .4-1.1M216 203.1h.1M216.1 205.4l.5 1.5 .6 6.2 .1 .2h.3M216.3 203.1h.1M216.4 200.5l.9 .8-.2 .3M216.5 214.4h.4M216.5 206.5h.4l.1 .3 .4 5.6 .4 1.4M216.9 201.6l-.9-.1-.2 .3 .7 .9-.3 .4"/>
<path d="M216.9 201.6h.1M217.1 201.6h-.2M217.1 201.6h.1M217.1 201.6l-.2 .3-1.1-.1M217.2 205.6l-.8 .7M217.2 205.4h.3M217.4 205.4a10.5 10.5 0 0 0-.7-15 10.5 10.5 0 0 0-14.9 .9 10.5 10.5 0 0 0 1 14.9M217.4 200.1h-.9l-.1 .4M217.4 200.1h.1M217.5 205.4v2.1l-.2-2.1-.5 1.1M217.5 205.4l.6 1.2M217.5 207.5l.3 6.3"/>
<path d="M218.1 206.5v.1M218.1 206.4v.1M218.1 206.6v4.8a3.9 3.9 0 0 1-.3 2.4M218.4 210.1v4.6l.2 .2M218.4 209.7h.2M218.4 210.1h.2M218.4 209.7v.4M218.6 204.9l-.2 .2v4.6M218.6 210.1v4.8M218.6 204.9v4.8M218.6 204.9h3.3v4.8h-3.3M218.6 210.1h3.3v4.8h-3.3"/>
<path d="M218.7 205.5l.7-.4h1.4l.7 .4 .1 .4-.7 1-.9 .3-.6-.2-.5-.6-.2-.6zM219.4 209.9h.1M219.4 209.7l.1 .1M219.5 210v.1M219.5 209.8l-.1 .1M219.5 209.8h.1M219.5 210h.1M219.6 213.6l.8-.1 .4 .3 .1 .4-.4 .2h-.9l-.2-.3zM219.6 207.1h1M220.5 209.7l-1 .1M220.7 209.9l-1.2 .1M220.7 209.9l.2 .1"/>
<path d="M220.7 209.9h.1M220.9 210l-.3 .1M220.9 209.8l-1.5 .1 .1 .1M220.9 210l-.8 .1M220.9 209.8l-1.5 .1M220.9 209.8h-1.4M220.9 209.8h.1M220.9 210h.1M220.9 210.1h-.1M220.9 209.8l-.2 .1M221.4 209.7v.4M221.7 209.7v.4"/>
<path d="M221.9 209.7v.4M221.9 213.9h.2M221.9 205.9h.2M222.7 204.9h-.6v10h.4M222.8 211v.3M222.9 210.7l-.1-.8v1.1M222.9 209.1l.1 .7M223 208.7v1.1M223 209.9l-.2 1.5M223 208.5v.2M223.1 208.4l-.3 1.5M223.1 204.9h-.2l-.2 2.3-.2 .2 .2-2.5 .1 .6"/>
<path d="M223.2 211v.2M223.2 209.9l.1 .8M223.2 205.5l-.1-.6-.6 10M223.2 210v1M223.3 209.1l.1 .7M223.4 208.7v1.1M223.4 208.5v.2M223.4 209.9l-.3 1.5M223.5 208.4l-.3 1.5M223.5 204.9h-.2l-.1 .5-.4 8.9-.1 .6h-.2M223.6 211v.3M223.6 205.5l-.1-.6-.6 10h-.2v-2.3"/>
<path d="M223.7 210.7l-.1-.8v1.1M223.7 209.1l.1 .7M223.8 208.7v1.1M223.8 208.5v.2M223.8 209.9l-.3 1.5M223.9 208.4l-.3 1.5M223.9 204.9h-.2l-.1 .4-.5 9.6-.1-.6M223.9 211l.1 .3M224 205.5l-.1-.6-.5 9.3-.1 .7h-.2M224.1 210.7l-.1-.8v1.1M224.1 209.1l.1 .7M224.2 208.7v1.1"/>
<path d="M224.2 209.9l-.3 1.5M224.2 208.5v.2M224.2 214.3l.1 .6 .2-2.5-.2 .1-.2 2.3-.2 .1M224.2 208.4l-.2 1.5M224.3 214.9h2M224.3 207.2v-2.3l-.5 9.2-.1 .7-.2 .1M224.5 204.9l-.6 10-.1-.6M226.5 204.9l-2.5 .1-.5 9.9-.1-.6M226.5 211.3h.1M226.7 210.8l-.2 .6M226.9 204.9h-.2l-.2 2.5h-.2l.2-2.5 .1 .6M226.9 211.3h.1"/>
<path d="M227 205.5l-.1-.6-.6 10M227.1 210.8l-.2 .6M227.2 214.3l.1 .6 .5-9.9 .8-.1v10h-.5M227.3 204.9h-.2l-.1 .4-.4 8.9-.1 .7h-.2M227.3 211.3h.1M227.4 205.5l-.1-.6-.6 10h-.2v-2.3M227.5 210.8l-.2 .6M227.7 204.9h-.2l-.1 .6-.5 9.4-.1-.6M227.7 211.3h.1M227.8 205.5l-.1-.6-.5 9.2-.1 .8h-.2M227.9 210.8l-.2 .6M228 214.3l.1 .6 .2-2.5h-.2l-.2 2.4-.2 .1"/>
<path d="M228.1 207.2v-2.3l-.5 9.4-.1 .6h-.2M228.3 204.9l-.6 10-.1-.6M228.6 211.3h.3M228.6 208.3h.3M228.6 213.9h.3M228.6 205.9h.3M229.3 205.4l.8-.3h1.2l.7 .4 .1 .4-.7 1-.9 .3-.6-.2-.5-.6-.2-.5zM229.9 210l.2 .1M229.9 209.8l1.5 .1-.2 .1M229.9 210l.8 .1M229.9 209.8l1.5 .1M229.9 209.8h.1"/>
<path d="M229.9 210h.1M229.9 210.1h.1M229.9 209.8l.1 .1M230 209.7l-.1 .1M230 209.9l1.2 .1M230 209.7l1.2 .1M230 209.9h.1M230 209.9l-.1 .1M230.1 213.6l.8-.1 .4 .3 .1 .4-.5 .2h-.8l-.2-.3zM230.1 207.1h1M230.3 209.7l.9 .1M231.2 209.8h.1"/>
<path d="M231.2 210h.1M231.2 210l.1 .1M231.2 209.8l.2 .1M231.4 209.9h.1M231.4 209.7l-.2 .1M232.2 204.9v4.8M232.2 210.1h.2v4.6l-.2 .2h-3.3v-4.8h3.3v4.8M232.2 204.9h-3.3v4.8h3.3M232.2 204.9l.2 .2v4.6h-.2M232.4 211.3h3.2M232.4 208.3h3.2M238.7 201.2h35"/>
<path d="M238.7 218.2h35M235.9 221.3l.2-.7-.2 .8M235.9 221.9h.2zM235.9 221.4v.2l.2 .1M235.9 222v.2M235.9 222.2l.2 .7M235.9 222h.2M235.9 222.2h.1M236.1 221.9l-.2 .1M236.1 220.7l-.2 .7zM236.1 222h-.2M236.6 223.2h.1"/>
<path d="M236.8 223.2h-.1"/>
<circle cx="190.6" cy="54.9" r="1.26"/>
<circle cx="209.6" cy="66.5" r="9.3"/>
<circle cx="209.6" cy="66.5" r="3.8"/>
<circle cx="209.6" cy="66.5" r="1.49"/>
<circle cx="209.6" cy="66.5" r="6.7"/>
<circle cx="209.6" cy="66.5" r="10.3"/>
<circle cx="209.6" cy="66.5" r="10.5"/>
<circle cx="209.7" cy="66.5" r="9.3"/>
<circle cx="60.2" cy="131.1" r="1.49"/>
<circle cx="82.1" cy="131.2" r="1.49"/>
<circle cx="220.1" cy="139.8" r=".76"/>
<circle cx="220.1" cy="139.8" r=".56"/>
<circle cx="230.6" cy="139.8" r=".76"/>
<circle cx="230.6" cy="139.8" r=".56"/>
<circle cx="371.8" cy="131.1" r="1.49"/>
<circle cx="372.9" cy="138" r="1.38"/>
<circle cx="60.1" cy="153" r="1.49"/>
<circle cx="82" cy="153.1" r="1.49"/>
<circle cx="200.9" cy="142.6" r=".75"/>
<circle cx="349.4" cy="148.6" r=".73"/>
<circle cx="361" cy="142.6" r="1.49"/>
<circle cx="361" cy="142.6" r="3"/>
<circle cx="361" cy="142.6" r="2.48"/>
<circle cx="371.9" cy="153" r="1.49"/>
<circle cx="372.9" cy="147" r="1.38"/>
<circle cx="205.5" cy="195.9" r=".75"/>
<circle cx="209.6" cy="198.2" r="1.49"/>
<circle cx="209.6" cy="193.5" r=".75"/>
<circle cx="209.6" cy="198.2" r="6.3"/>
<circle cx="213.8" cy="195.9" r=".75"/>
<circle cx="190.6" cy="209.9" r="1.26"/>
<circle cx="205.5" cy="200.6" r=".75"/>
<circle cx="209.6" cy="203" r=".75"/>
<circle cx="213.8" cy="200.6" r=".75"/>
</g>
<g fill="#000">
<circle cx="218.1" cy="58.3" r=".25"/>
<circle cx="235.9" cy="42.9" r=".25"/>
<circle cx="235.9" cy="42.7" r=".25"/>
<circle cx="235.9" cy="66.7" r=".25"/>
<circle cx="235.9" cy="67.5" r=".25"/>
<circle cx="235.9" cy="66.9" r=".25"/>
<circle cx="203.9" cy="138.2" r=".25"/>
<circle cx="205.4" cy="138.2" r=".25"/>
<circle cx="235.9" cy="137.9" r=".25"/>
<circle cx="236.3" cy="139.3" r=".25"/>
<circle cx="236.4" cy="136.7" r=".25"/>
<circle cx="372.8" cy="137.6" r=".25"/>
<circle cx="372.8" cy="138.5" r=".25"/>
<circle cx="373.1" cy="137.6" r=".25"/>
<circle cx="235.9" cy="147.2" r=".25"/>
<circle cx="235.9" cy="146.9" r=".25"/>
<circle cx="236.3" cy="148.3" r=".25"/>
<circle cx="236.4" cy="147.2" r=".25"/>
<circle cx="372.4" cy="146.9" r=".25"/>
<circle cx="373.3" cy="147.2" r=".25"/>
<circle cx="76.3" cy="160.3" r=".25"/>
<circle cx="89" cy="160.3" r=".25"/>
<circle cx="216" cy="160.3" r=".25"/>
<circle cx="343" cy="160.3" r=".25"/>
<circle cx="355.7" cy="160.3" r=".25"/>
<circle cx="202.1" cy="194.9" r=".25"/>
<circle cx="217.7" cy="196.6" r=".25"/>
<circle cx="235.9" cy="197.7" r=".25"/>
<circle cx="209.7" cy="205.4" r=".25"/>
<circle cx="213.4" cy="206.5" r=".25"/>
<circle cx="235.9" cy="221.6" r=".25"/>
</g>
<!-- layer: Border -->
<g fill="none" stroke="#000" stroke-width=".25">
<path d="M15 .1h-15v15M20 10.1h390v276.9h-390zM65 5.1v5M115 5.1v5M165 5.1v5M215 5.1v10M265 5.1v5M315 5.1v5M365 5.1v5M405 .1h15v15M15 52.9h5M410 52.9h5"/>
<path d="M15 100.7h5M410 100.7h5M15 148.6h10M405 148.6h10M15 196.4h5M410 196.4h5M15 244.2h5M410 244.2h5M0 282.1v14.9h15M65 287v5M115 287v5M165 287v5"/>
<path d="M215 282.1v9.9M265 287v5M315 287v5M365 287v5M420 282.1v14.9h-15"/>
</g>
<!-- layer: TitleBlock -->
<path d="M230 240.1h180v46.9h-180zM230 250h180M254 240.1v9.9M288 240.1v46.9M349 240.1v46.9M288 260.1h122M349 277.1h61M359 277.1v9.9M395 277.1v9.9" fill="none" stroke="#000" stroke-width=".36"/>
<!-- layer: Annotations -->
<path d="M201.7 47.7l2.2 2.8-3-1.9zM196.1 137l2.9 2-3.4-1zM202 123.2l2.7 2.2-3.3-1.2zM219.9 134.1l1.2 .1-.7 3.4zM253 125.8l.8 .8-2.9 2.1zM338.3 139l2.9 2-3.4-.9zM342.2 128.7l2.6 2.5-3.2-1.6zM197.5 160.9l3.4-1-2.9 2z" fill="#000" stroke="#000" stroke-width=".25"/>
<path d="M154.5 31h27.7l19.1 17.1M271 92.9h-49.3l-1.2 41.2M133.5 104.5h32.6l35.6 19.2M297.5 118.2h28.7l15.7 11M309.5 104.3h-34.3l-21.8 21.9M130.7 122.1h32.5l32.6 15.4M287 129.7h30.3l20.8 9.8M197.8 161.4l-33.2 16.2h-33.2" fill="none" stroke="#000" stroke-width=".25"/>
<text font-size="7" x="289" y="270.6">Base Mechanism</text>
<g font-size="4.9">
<text x="154.4" y="30">Worm gear</text>
<text x="224.8" y="92">Flexible shaft coupler</text>
<text x="133.1" y="103.5">Mounting hub</text>
<text x="278.5" y="103.3">Stepper Motor</text>
<text x="297.2" y="117.2">Ball bearing</text>
<text x="130.5" y="121.1">Shaft stopper</text>
<text x="286.9" y="129">Worm wheel</text>
<text x="131" y="176.5">Roller bearing</text>
<text x="289" y="248.5">Matteo Cecamore 3/23/2020</text>
<text x="399.1" y="285.7">1/1</text>
</g>
<g font-size="3.5">
<text x="39" y="8.8">1</text>
<text x="89" y="8.8">2</text>
<text x="139" y="8.8">3</text>
<text x="189" y="8.8">4</text>
<text x="239" y="8.8">5</text>
<text x="289" y="8.8">6</text>
<text x="339" y="8.8">7</text>
<text x="389" y="8.8">8</text>
<text x="16.3" y="30.2">A</text>
<text x="411.3" y="30.2">A</text>
<text x="16.3" y="78">B</text>
<text x="411.3" y="78">B</text>
<text x="16.2" y="125.9">C</text>
<text x="411.2" y="125.9">C</text>
<text x="16.2" y="173.7">D</text>
<text x="411.2" y="173.7">D</text>
<text x="16.3" y="221.6">E</text>
<text x="411.3" y="221.6">E</text>
<text x="16.4" y="269.4">F</text>
<text x="411.4" y="269.4">F</text>
<text x="39" y="290.8">1</text>
<text x="89" y="290.8">2</text>
<text x="139" y="290.8">3</text>
<text x="189" y="290.8">4</text>
<text x="239" y="290.8">5</text>
<text x="289" y="290.8">6</text>
<text x="339" y="290.8">7</text>
<text x="389" y="290.8">8</text>
</g>
<g font-size="2.5">
<text x="231" y="242.9">Dept.</text>
<text x="255" y="242.9">Technical reference</text>
<text x="289" y="242.9">Created by</text>
<text x="350" y="242.9">Approved by</text>
<text x="289" y="252.8">Document type</text>
<text x="350" y="252.8">Document status</text>
<text x="289" y="262.9">Title</text>
<text x="350" y="262.9">DWG No.</text>
<text x="350" y="279.9">Rev.</text>
<text x="360" y="279.9">Date of issue</text>
<text x="396" y="279.9">Sheet</text>
</g>
</svg>
